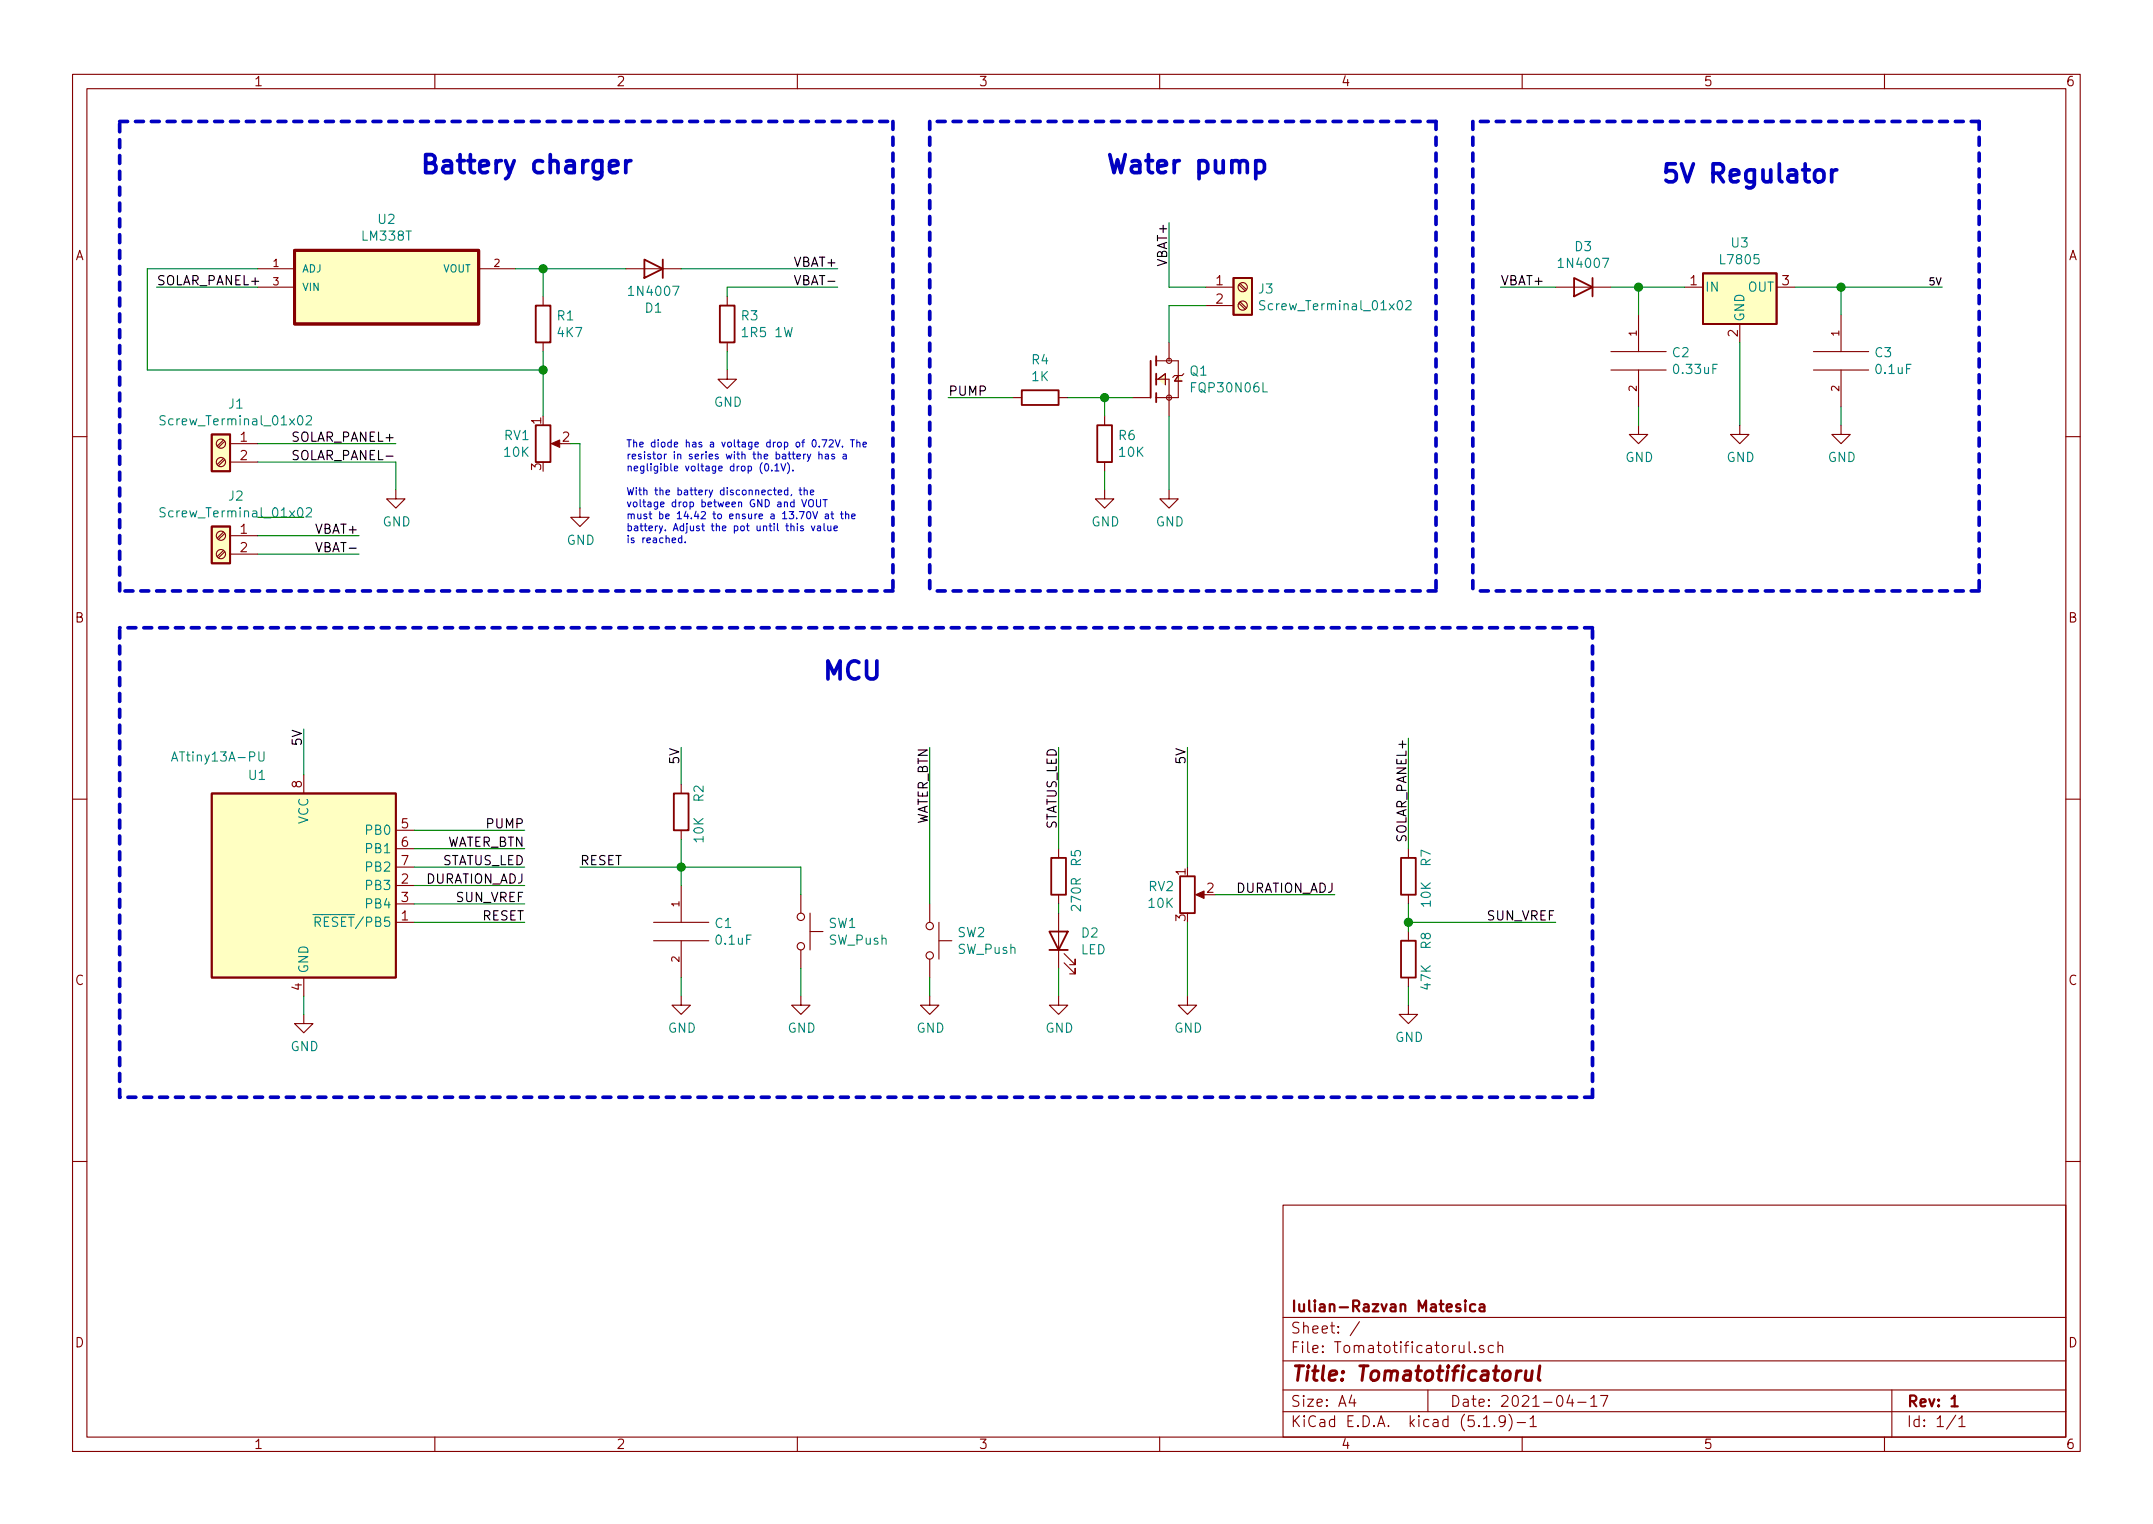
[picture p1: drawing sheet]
<svg xmlns="http://www.w3.org/2000/svg" width="297mm" height="210mm" viewBox="0 0 297 210" stroke-linecap="round" stroke-linejoin="round" font-family="sans-serif">
<g fill="none" stroke="#840000" stroke-width=".15">
<path d="M10 10.3h277v189.9h-277zM12 12.2h273v186.1h-273zM60 10.3v1.9M110 10.3v1.9M160 10.3v1.9M210 10.3v1.9M260 10.3v1.9M35.6 39.6h5M35.6 37.1h5M66 37.1h5.1M86.4 37.1h7.6M166.4 39.6h3.8"/>
<path d="M170.9 39.3l.9 .8M171.1 39.1l.9 .8M214.6 39.6h7.6M232.4 39.6h2.5M245.1 39.6h2.5M74.9 40.9v1.3M74.9 47.2v1.3M100.3 51v1.3h1.3l-1.3 1.3-1.2-1.3h1.2M100.3 40.9v1.3M100.3 47.2v1.3M139.7 54.9h1.3M146 54.9h1.3"/>
<path d="M152.4 57.4v1.3M156.2 54.9h2.5M159.5 52.3h1.8v5.1M159.5 49.8h3.1v5.1h-3.1M159.8 52.3l1-.7v1.5M161.3 47.2v2.6M162.6 51.8l-.5 .8h1M163.3 51.6l-.2 .2h-1l-.3 .3M166.4 42.2h3.8M170.9 41.8l.9 .9M171.1 41.7l.9 .8M222.2 51h7.7"/>
<path d="M222.2 48.5h7.7M226.1 58.7v1.2h1.2l-1.2 1.3-1.3-1.3h1.3M226.1 43.4v5.1M226.1 51v5.1M240 58.7v1.2h1.3l-1.3 1.3-1.2-1.3h1.2M240 44.7v2.5M250.2 51h7.6M250.2 48.5h7.6M254 58.7v1.2h1.3l-1.3 1.3-1.3-1.3h1.3M254 43.4v5.1M254 51v5.1M10 60.2h2"/>
<path d="M30.8 75.9l-.8 .9M30.8 73.4l-.8 .8M30.8 63.2l-.8 .9M30.8 60.7l-.8 .8M31 76.1l-.9 .9M31 73.6l-.9 .8M31 63.4l-.9 .9M31 60.9l-.9 .8M31.7 61.2h3.9M31.7 73.9h3.9M31.7 76.4h3.9M31.7 63.7h3.9"/>
<path d="M54.6 67.6v1.2h1.3l-1.3 1.3-1.3-1.3h1.3M76.5 61.2h1M80 70.1v1.3h1.3l-1.3 1.2-1.3-1.2h1.3M152.4 67.6v1.2h1.3l-1.3 1.3-1.3-1.3h1.3M152.4 63.7v1.3M161.3 67.6v1.2h1.3l-1.3 1.3-1.3-1.3h1.3M285 60.2h2M10 110.3h2M41.9 106.9v2.6M54.6 114.5h2.5M54.6 117.1h2.5M54.6 119.6h2.5"/>
<path d="M94 108.2v1.3M94 114.5v1.3M146 117.1v1.3M194.3 117.1v1.3M285 110.3h2M41.9 139.9v1.3h1.3l-1.3 1.3-1.3-1.3h1.3M41.9 134.9v2.5M54.6 127.2h2.5M54.6 122.2h2.5M54.6 124.7h2.5M90.2 127.2h7.6M90.2 129.8h7.6"/>
<path d="M94 137.4v1.3h1.2l-1.2 1.2-1.3-1.2h1.3M94 122.2v5M94 129.8v5.1M110.5 137.4v1.3h1.3l-1.3 1.2-1.3-1.2h1.3M110.5 123.4v2.6M110.5 131.1v2.5M111.8 128.5h1.7M111.8 126v5.1M128.3 137.4v1.3h1.2l-1.2 1.2-1.3-1.2h1.3M128.3 124.7v2.5M128.3 132.3v2.6M129.5 129.8h1.8"/>
<path d="M129.5 127.2v5.1M146 137.4v1.3h1.3l-1.3 1.2-1.2-1.2h1.2M146 123.4v1.3M146 126v7.6M146.8 132.8l1.5 1.6v-.8v.8h-.7M146.8 131.6l1.5 1.5v-.8v.8h-.7M163.8 137.4v1.3h1.3l-1.3 1.2-1.2-1.2h1.2M165.4 123.4h1M194.3 138.7v1.2h1.3l-1.3 1.3-1.3-1.3h1.3M194.3 123.4v1.3M194.3 128.5v1.3M194.3 134.9v1.2"/>
<path d="M10 160.2h2M177 166.3h108v32h-108zM285 160.2h2M60 198.3v1.9M110 198.3v1.9M160 198.3v1.9M177 194.8h108M177 191.8h108M177 187.8h108M177 181.8h108M186.5 192.5l-.4 1h1M186.8 193v1"/>
<path d="M187.6 182.3l-1.3 2M197 191.8v3M202.7 185.1v1.3l.2 .2M203.5 186.5h.1l-.1 .1-.1-.1h.1v.1M204.7 185.7l-.4-.1-.2 .3a.48 .48 0 0 0 .6 .3v.1v.2l-.2 .1-.4-.1M204.7 196.8h.8M206 185.7a.48 .48 0 0 0-.6 0l-.1 .2 .1 .6a.48 .48 0 0 0 .6 0M206.2 196.7v.1l-.1-.1h.1v.1M206.7 185.7a.39 .39 0 0 1 .6 .1v.8M206.7 185.1v1.5M207.7 196l-.1 .1a.48 .48 0 0 1-.6 .1l-.2-.2v-.4l.2-.2a.48 .48 0 0 1 .6 .1 1.27 1.27 0 0 1-.2 1.2l-.4 .1M208.2 195.1a1.71 1.71 0 0 1 0 2.3"/>
<path d="M209.3 196.3h1.2M210 198.3v1.9M211.1 195.8l.3-.3 .1-.2v1.5M211.1 196.8h.9M216.6 192.5l-.4 1h.9M216.9 193v1M217.7 193.5h1.1M219.5 193l.4-.5v1.5M219.5 194h.8M220.8 192.5h1l-.6 1.5M260 198.3v1.9M261 191.8v6.5"/>
<path d="M269.8 195.2l-1.2 2M270.3 195.8l.3-.3 .1-.2v1.5M270.3 196.8h.8"/>
<circle cx="171.4" cy="39.6" r=".63"/>
<circle cx="161.3" cy="54.9" r=".36"/>
<circle cx="161.3" cy="49.8" r=".36"/>
<circle cx="171.4" cy="42.2" r=".63"/>
<circle cx="30.5" cy="63.7" r=".63"/>
<circle cx="30.5" cy="73.9" r=".63"/>
<circle cx="30.5" cy="61.2" r=".63"/>
<circle cx="30.5" cy="76.4" r=".63"/>
<circle cx="110.5" cy="126.5" r=".51"/>
<circle cx="110.5" cy="130.6" r=".51"/>
<circle cx="128.3" cy="127.8" r=".51"/>
<circle cx="128.3" cy="131.8" r=".51"/>
</g>
<path d="M202.2 179.4l-.1 .1 .1 .1v-.1v-.1v.2M202.2 179.9v1M203.5 180a.53 .53 0 0 0-.6 .1v.7a.53 .53 0 0 0 .6 0M204.2 180l.1-.1 .4 .1 .1 .9M204.8 180.3l-.5 .1-.2 .2 .1 .2 .1 .1 .5-.1M269.2 193l.5-.5v1.5M269.2 194h.9" fill="none" stroke="#840000" stroke-width=".3"/>
<path d="M40.6 34.5h25.4v10.2h-25.4zM209.9 189.1a.55 .55 0 0 0-.7 .4M210.5 189.1l-.1 1.1 .1 .1a.56 .56 0 0 0 .8 0M211.4 189.1l-.2 1.3M212.4 188.4l-.2 1.8 .3 .2" fill="none" stroke="#840000" stroke-width=".41"/>
<g fill="#ffffc2" stroke="#ffffc2" stroke-width=".14">
<path d="M29.2 109.5h25.4v25.4h-25.4z"/>
<path d="M234.9 37.7h10.2v7h-10.2z"/>
<path d="M162.6 51.8l.5 .8h-1z"/>
<path d="M159.8 52.3l1-.7v1.5z"/>
<path d="M40.6 34.5h25.4v10.2h-25.4z"/>
<path d="M170.2 38.3h2.5v5.1h-2.5z"/>
<path d="M29.2 72.6h2.5v5.1h-2.5z"/>
<path d="M29.2 59.9h2.5v5.1h-2.5z"/>
</g>
<g fill="none" stroke="#840000" stroke-width=".25">
<path d="M88.9 35.8l2.5 1.3-2.5 1.2zM91.4 35.8v2.5M170.2 38.3h2.5v5.1h-2.5zM217.2 38.3l2.5 1.3-2.5 1.3zM219.7 38.3v2.6M234.9 37.7h10.2v7h-10.2zM29.2 59.9h2.5v5.1h-2.5zM73.9 42.2h2v5h-2zM73.9 58.7h2v5h-2zM99.3 42.2h2v5h-2zM141 53.8h5v2.1h-5zM151.4 58.7h2v5h-2z"/>
<path d="M158.7 49.8v5.1M159.5 49.1v1.3M159.5 51.6v1.5M159.5 54.2v1.3M29.2 72.6h2.5v5.1h-2.5zM29.2 109.5h25.4v25.4h-25.4zM93 109.5h2v5h-2zM145 118.4h2.1v5h-2.1zM193.3 118.4h2v5h-2zM144.8 128.5h2.5l-1.3 2.6zM144.8 131.1h2.5M162.8 120.9h2v5.1h-2z"/>
<path d="M193.3 129.8h2v5.1h-2z"/>
</g>
<path d="M22.8 57.4l-.5-.1-.2 .2v.2l.1 .2 .5 .2 .1 .3-.2 .2h-.5M42.3 57.5l.1-.2h.3l.2 .2 .1 .2-.1 .2-.7 .7h.8M174.5 41.5h-.5l-.2 .1v.2l.1 .2 .5 .3 .1 .2-.2 .2h-.5M194 41.6l.2-.1h.3l.1 .1 .1 .2-.1 .2-.7 .7h.8M22.8 70.1l-.5-.1-.2 .2v.2l.1 .2 .5 .2 .1 .3-.2 .2h-.5M42.3 70.2l.1-.2h.3l.2 .2 .1 .2-.1 .2-.7 .7h.8M35.7 103.7v1.1l.2 .2h.3l.2-.2v-1.1M43.2 126.2h1.2M43.5 127.2l.6-.1a.34 .34 0 0 0 .1-.3 .34 .34 0 0 0-.2-.3h-.5v1.3M43.8 127.2l.4 .6" fill="none" stroke="#008484" stroke-width=".15"/>
<g fill="#840000" stroke="#840000" stroke-width=".15">
<path d="M165 123.4l1.1-.5v1z"/>
<path d="M76.1 61.2l1.1-.5v1z"/>
</g>
<g fill="none" stroke="#0000c2" stroke-width=".51" stroke-dasharray="1.1 1.1">
<path d="M16.5 16.8h106.7M123.2 16.8v64.7M128.3 16.8v64.7M198.1 16.8v64.7M198.1 16.8h-69.8M203.2 16.8v64.7M273 16.8h-69.8M273 16.8v64.7M16.5 81.5v-64.7M123.2 81.5h-106.7M198.1 81.5h-69.8M219.7 86.6h-203.2"/>
<path d="M273 81.5h-69.8M16.5 151.4v-64.8M219.7 151.4v-64.8M219.7 151.4h-203.2"/>
</g>
<g fill="none" stroke="#008400" stroke-width=".15">
<path d="M21.6 39.6h14M35.6 37.1h-15.3v13.9h54.6M71.1 37.1h15.3M74.9 37.1v3.8M94 37.1h21.6M115.6 39.6h-15.3v1.3M161.3 30.7v8.9h5.1M207 39.6h7.6M222.2 39.6h10.2M226.1 39.6v3.8M247.6 39.6h20.4M254 39.6v3.8"/>
<path d="M74.9 48.5v8.9M100.3 48.5v2.5M130.8 54.9h8.9M147.3 54.9h8.9M152.4 54.9v2.5M161.3 57.4v10.2M166.4 42.2h-5.1v5M226.1 56.1v2.6M240 47.2v11.5M254 56.1v2.6M35.6 76.4h13.9M35.6 63.7h19v3.9"/>
<path d="M35.6 61.2h19M35.6 73.9h13.9M35.6 71.4h6.3M78.7 61.2h1.3v8.9M152.4 65v2.6M41.9 100.6v6.3M57.1 117.1h15.3M57.1 114.5h15.3M57.1 119.6h15.3M80 119.6h30.5v3.8M94 103.1v5.1M94 115.8v6.4"/>
<path d="M128.3 103.1v21.6M146 103.1v14M163.8 103.1v16.5M194.3 101.8v15.3M41.9 137.4v2.5M57.1 127.2h15.3M57.1 124.7h15.3M57.1 122.2h15.3M94 134.9v2.5M110.5 133.6v3.8M128.3 134.9v2.5M146 124.7v1.3"/>
<path d="M146 133.6v3.8M163.8 127.2v10.2M167.6 123.4h16.5M194.3 124.7v3.8M194.3 136.1v2.6M194.3 127.2h20.3"/>
</g>
<path d="M58.7 22.5h.9a.61 .61 0 0 0 .4-.6 .61 .61 0 0 0-.4-.6h-.9v2.5h1a.66 .66 0 0 0 .5-.7 .66 .66 0 0 0-.6-.6M153.1 21.3l.6 2.5 .5-1.8 .5 1.8 .5-2.5M231.1 22.6h-1.2l-.1 1.2 .4-.3h.6l.2 .2 .3 .3v.6l-.2 .3-.3 .2h-.6l-.4-.2" fill="none" stroke="#0000c2" stroke-width=".51"/>
<g fill="none" stroke="#0000c2" stroke-width=".15">
<path d="M94.1 74.3l-.3-.1-.2 .2 .1 .4h.4M94.1 73.9v1M94.5 74.8v.1M105.2 63.8a1.16 1.16 0 0 0 0 1.5M105.6 64.1l.1-.1a.53 .53 0 0 1 .4 .5 .53 .53 0 0 1-.4 .5l-.2-.4zM106.5 64.9v.1M106.9 64.3l.3-.3v1M106.9 65h.6M107.4 67.9l.4-.1v-.1l-.3-.1-.1 .1v.5h.4M107.7 64l.4 1 .3-1M108.6 63.8a1.16 1.16 0 0 1 0 1.5M108.7 67.7l-.3-.1-.2 .2 .1 .4h.4"/>
<path d="M108.7 67.3v1M109.1 72.6h.4l.1 .6M109.2 68.2l-.1 .2M109.4 64.9v.1M110 63l.4-.1v-.2h-.3l-.1 .1v.5h.4M110 72.2v.1M110 72.6v.6M110.2 67.6h.4M110.4 67.3v.8l.2 .2M110.6 68.9l.3 1 .4-1M110.8 72.6h-.2l-.2 .1 .1 .1 .3 .1v.3h-.4M110.9 62.7v.6"/>
<path d="M110.9 67.7h.4l.1 .6M110.9 67.3v1M111.2 62.7h-.3v.1M111.4 70.7l.1-.1a.53 .53 0 0 1 .4 .5 .53 .53 0 0 1-.4 .5l-.1-.1-.1-.3zM111.4 62.7l.2 .6M111.6 69.1l.2-.2 .4 .2v.5a.33 .33 0 0 1-.3 .3 .33 .33 0 0 1-.3-.3zM111.8 67.9l.5-.1-.1-.1-.3-.1-.1 .1 .1 .5h.3M111.9 62.7l-.4 .8-.1 .1M111.9 72.6l.3 .6 .2-.6M112.1 70.6l.4 1 .3-1M112.6 68.9v.8l.3 .2 .3-.1v-.9M112.8 72.6h.4v.6"/>
<path d="M113 62.7h.4v.6M113 62.3v1M113.2 72.8h-.3l-.1 .2 .1 .2h.3M113.4 60.7h.7l-.5 1M113.5 68.9h.6M113.7 72.2v.9l.1 .1M113.8 68.9v1M113.9 62.7h.3l.1 .6M113.9 71h.3l.1 .6M114.2 72.6v.6h.3l.1-.1M114.3 62.9h-.3l-.2 .2 .2 .2h.3M114.3 71.1l-.3 .1-.2 .1 .2 .3 .3-.1"/>
<path d="M114.4 60.8l.4-.1 .2 .3-.6 .7h.6M114.6 70.9h.4M114.6 72.6v.6M114.8 70.6v.8l.2 .2M115.1 72.9l.4-.1v-.2h-.3l-.1 .1v.5h.4M115.1 62.7h-.2l-.2 .1 .2 .2h.2v.3h-.4M115.2 60.7l.4 1 .3-1M116 70.9h.3M116.1 70.6v.8l.2 .2M116.2 61.6v.1M116.3 62.7h.4l.1 .6M116.7 71h.3l.1 .6"/>
<path d="M116.7 70.6v1M116.8 62.9l-.5 .2 .1 .2h.4M117.3 60.7h.6M117.5 71.2l.5-.1-.1-.1-.2-.1-.2 .1 .1 .5h.3M117.6 60.7v1M118.2 61.1h.4v.6M118.2 60.7v1M119.1 61.3l.4-.1v-.1l-.3-.1-.1 .1v.5h.4"/>
</g>
<g fill="#008400" stroke="#008400" stroke-width=".25">
<circle cx="152.4" cy="54.9" r=".51"/>
<circle cx="226.1" cy="39.6" r=".51"/>
<circle cx="254" cy="39.6" r=".51"/>
<circle cx="94" cy="119.6" r=".51"/>
<circle cx="194.3" cy="127.2" r=".51"/>
<circle cx="74.9" cy="37.1" r=".51"/>
<circle cx="74.9" cy="51" r=".51"/>
</g>
<g font-size="3.5" fill="#0000c2">
<text x="62" y="23.9">Battery charger</text>
<text x="155.2" y="23.9">Water pump</text>
<text x="232.6" y="25.2">5V Regulator</text>
<text x="114" y="93.8">MCU</text>
</g>
<text font-size="2.8" fill="#840000" x="178" y="190.5">Title: Tomatotificatorul</text>
<g font-size="2.1" fill="#840000">
<text x="178" y="184">Sheet: /</text>
<text x="178" y="181">Iulian-Razvan Matesica</text>
<text x="178" y="186.7">File: Tomatotificatorul.sch</text>
<text x="178" y="196.9">KiCad E.D.A. kicad (5.1.9)-1</text>
<text x="178" y="194.1">Size: A4</text>
<text x="200" y="194.1">Date: 2021-04-17</text>
<text x="263" y="194.1">Rev: 1</text>
<text x="263" y="196.9">Id: 1/1</text>
</g>
<g font-size="1.8" fill="#840000">
<text x="35" y="11.9">1</text>
<text x="85" y="11.9">2</text>
<text x="135" y="11.9">3</text>
<text x="185" y="11.9">4</text>
<text x="235" y="11.9">5</text>
<text x="285" y="11.9">6</text>
<text x="10.4" y="35.9">A</text>
<text x="285.4" y="35.9">A</text>
<text x="167.8" y="39.4">1</text>
<text x="167.8" y="41.9">2</text>
<text x="233.2" y="39.4">1</text>
<text x="245.9" y="39.4">3</text>
<text x="239.8" y="46.5" transform="rotate(-90 239.8 46.5)">2</text>
<text x="74.7" y="58.5" transform="rotate(-90 74.7 58.5)">1</text>
<text x="33.2" y="61">1</text>
<text x="33.2" y="63.5">2</text>
<text x="74.7" y="64.9" transform="rotate(-90 74.7 64.9)">3</text>
<text x="77.6" y="61">2</text>
<text x="33.2" y="73.7">1</text>
<text x="33.2" y="76.2">2</text>
<text x="10.4" y="85.9">B</text>
<text x="285.4" y="85.9">B</text>
<text x="41.7" y="108.7" transform="rotate(-90 41.7 108.7)">8</text>
<text x="55.4" y="114.3">5</text>
<text x="55.4" y="116.8">6</text>
<text x="55.4" y="119.4">7</text>
<text x="55.4" y="121.9">2</text>
<text x="55.4" y="124.5">3</text>
<text x="163.6" y="120.7" transform="rotate(-90 163.6 120.7)">1</text>
<text x="166.5" y="123.2">2</text>
<text x="55.4" y="127">1</text>
<text x="163.6" y="127.1" transform="rotate(-90 163.6 127.1)">3</text>
<text x="10.4" y="135.9">C</text>
<text x="41.7" y="136.6" transform="rotate(-90 41.7 136.6)">4</text>
<text x="285.4" y="135.9">C</text>
<text x="10.4" y="185.9">D</text>
<text x="285.4" y="185.9">D</text>
<text x="35" y="199.9">1</text>
<text x="85" y="199.9">2</text>
<text x="135" y="199.9">3</text>
<text x="185" y="199.9">4</text>
<text x="235" y="199.9">5</text>
<text x="285" y="199.9">6</text>
</g>
<g font-size="1.8" fill="#008484">
<text x="50.1" y="33.2">LM338T</text>
<text x="52.2" y="30.9">U2</text>
<text x="217.3" y="34.7">D3</text>
<text x="238.9" y="34.2">U3</text>
<text x="87.1" y="40.8">1N4007</text>
<text x="173.7" y="40.5">J3</text>
<text x="215.3" y="37">1N4007</text>
<text x="235.2" y="40.3">IN</text>
<text x="237.5" y="36.5">L7805</text>
<text x="241.1" y="40.3">OUT</text>
<text x="76.9" y="44.2">R1</text>
<text x="77" y="46.5">4K7</text>
<text x="89.1" y="43.1">D1</text>
<text x="102.3" y="44.2">R3</text>
<text x="102.6" y="46.5">1R5 1W</text>
<text x="174.5" y="42.8">Screw_Terminal_01x02</text>
<text x="240.7" y="44.4" transform="rotate(-90 240.7 44.4)">GND</text>
<text x="142.4" y="50.3">R4</text>
<text x="142.4" y="52.6">1K</text>
<text x="164.2" y="51.8">Q1</text>
<text x="230.8" y="49.3">C2</text>
<text x="231.1" y="51.6">0.33uF</text>
<text x="258.7" y="49.3">C3</text>
<text x="258.9" y="51.6">0.1uF</text>
<text x="22.8" y="58.7">Screw_Terminal_01x02</text>
<text x="31.6" y="56.4">J1</text>
<text x="98.5" y="56.1">GND</text>
<text x="164.6" y="54.1">FQP30N06L</text>
<text x="69.6" y="60.7">RV1</text>
<text x="69.6" y="63">10K</text>
<text x="154.4" y="60.7">R6</text>
<text x="154.5" y="63">10K</text>
<text x="224.2" y="63.7">GND</text>
<text x="238.2" y="63.7">GND</text>
<text x="252.2" y="63.7">GND</text>
<text x="22.8" y="71.4">Screw_Terminal_01x02</text>
<text x="31.6" y="69.1">J2</text>
<text x="52.8" y="72.6">GND</text>
<text x="78.2" y="75.2">GND</text>
<text x="150.6" y="72.6">GND</text>
<text x="159.5" y="72.6">GND</text>
<text x="24.3" y="105.1">ATtiny13A-PU</text>
<text x="34.4" y="107.6">U1</text>
<text x="42.5" y="113.7" transform="rotate(-90 42.5 113.7)">VCC</text>
<text x="97.1" y="110.6" transform="rotate(-90 97.1 110.6)">R2</text>
<text x="50.7" y="115.2">PB0</text>
<text x="50.7" y="117.7">PB1</text>
<text x="97.1" y="116.2" transform="rotate(-90 97.1 116.2)">10K</text>
<text x="149.1" y="119.5" transform="rotate(-90 149.1 119.5)">R5</text>
<text x="197.4" y="119.5" transform="rotate(-90 197.4 119.5)">R7</text>
<text x="50.7" y="122.8">PB3</text>
<text x="50.7" y="125.3">PB4</text>
<text x="50.7" y="120.3">PB2</text>
<text x="149.1" y="125.5" transform="rotate(-90 149.1 125.5)">270R</text>
<text x="158.5" y="123">RV2</text>
<text x="158.5" y="125.3">10K</text>
<text x="197.4" y="125.1" transform="rotate(-90 197.4 125.1)">10K</text>
<text x="44.3" y="127.9">RESET/PB5</text>
<text x="98.7" y="128">C1</text>
<text x="98.9" y="130.3">0.1uF</text>
<text x="114.4" y="128">SW1</text>
<text x="114.4" y="130.3">SW_Push</text>
<text x="132.1" y="129.3">SW2</text>
<text x="132.2" y="131.6">SW_Push</text>
<text x="149.1" y="131.7">LED</text>
<text x="149.3" y="129.4">D2</text>
<text x="197.4" y="130.9" transform="rotate(-90 197.4 130.9)">R8</text>
<text x="42.5" y="134.4" transform="rotate(-90 42.5 134.4)">GND</text>
<text x="197.4" y="136.5" transform="rotate(-90 197.4 136.5)">47K</text>
<text x="92.2" y="142.5">GND</text>
<text x="108.7" y="142.5">GND</text>
<text x="126.4" y="142.5">GND</text>
<text x="144.2" y="142.5">GND</text>
<text x="162" y="142.5">GND</text>
<text x="192.5" y="143.8">GND</text>
<text x="40.1" y="145">GND</text>
</g>
<g font-size="1.8">
<text x="21.6" y="39.4">SOLAR_PANEL+</text>
<text x="109.7" y="36.8">VBAT+</text>
<text x="110.2" y="39.4">VBAT-</text>
<text x="161" y="36.6" transform="rotate(-90 161 36.6)">VBAT+</text>
<text x="207" y="39.4">VBAT+</text>
<text x="130.8" y="54.6">PUMP</text>
<text x="40.4" y="61">SOLAR_PANEL+</text>
<text x="40.8" y="63.5">SOLAR_PANEL-</text>
<text x="43.7" y="73.7">VBAT+</text>
<text x="44.1" y="76.2">VBAT-</text>
<text x="41.7" y="102.7" transform="rotate(-90 41.7 102.7)">5V</text>
<text x="93.7" y="105.3" transform="rotate(-90 93.7 105.3)">5V</text>
<text x="163.6" y="105.3" transform="rotate(-90 163.6 105.3)">5V</text>
<text x="60.8" y="119.4">STATUS_LED</text>
<text x="61.3" y="116.8">WATER_BTN</text>
<text x="67.3" y="114.3">PUMP</text>
<text x="80" y="119.4">RESET</text>
<text x="128" y="114.2" transform="rotate(-90 128 114.2)">WATER_BTN</text>
<text x="145.8" y="114.7" transform="rotate(-90 145.8 114.7)">STATUS_LED</text>
<text x="194.1" y="116" transform="rotate(-90 194.1 116)">SOLAR_PANEL+</text>
<text x="58.5" y="121.9">DURATION_ADJ</text>
<text x="63" y="124.5">SUN_VREF</text>
<text x="170.3" y="123.2">DURATION_ADJ</text>
<text x="66.5" y="127">RESET</text>
<text x="205.2" y="127">SUN_VREF</text>
</g>
<g font-size="1.4" fill="#840000">
<text x="37.7" y="36.8">1</text>
<text x="37.7" y="39.4">3</text>
<text x="68.2" y="36.8">2</text>
<text x="225.8" y="46.3" transform="rotate(-90 225.8 46.3)">1</text>
<text x="253.7" y="46.3" transform="rotate(-90 253.7 46.3)">1</text>
<text x="225.8" y="54" transform="rotate(-90 225.8 54)">2</text>
<text x="253.7" y="54" transform="rotate(-90 253.7 54)">2</text>
<text x="93.7" y="125.1" transform="rotate(-90 93.7 125.1)">1</text>
<text x="93.7" y="132.7" transform="rotate(-90 93.7 132.7)">2</text>
</g>
<g font-size="1.4" fill="#008484">
<text x="41.7" y="37.6">ADJ</text>
<text x="41.7" y="40.1">VIN</text>
<text x="61.1" y="37.6">VOUT</text>
</g>
<text font-size="1.4" x="266.3" y="39.4">5V</text>
<g font-size="1.4" fill="#0000c2">
<text x="86.4" y="61.7">The diode has a voltage drop of 0.72V. The</text>
<text x="86.4" y="63.4">resistor in series with the battery has a</text>
<text x="86.4" y="65">negligible voltage drop (0.1V).</text>
<text x="86.4" y="68.3">With the battery disconnected, the</text>
<text x="86.4" y="70">voltage drop between GND and VOUT</text>
<text x="86.4" y="71.6">must be 14.42 to ensure a 13.70V at the</text>
<text x="86.4" y="73.3">battery. Adjust the pot until this value</text>
<text x="86.4" y="74.9">is reached.</text>
</g>
</svg>
